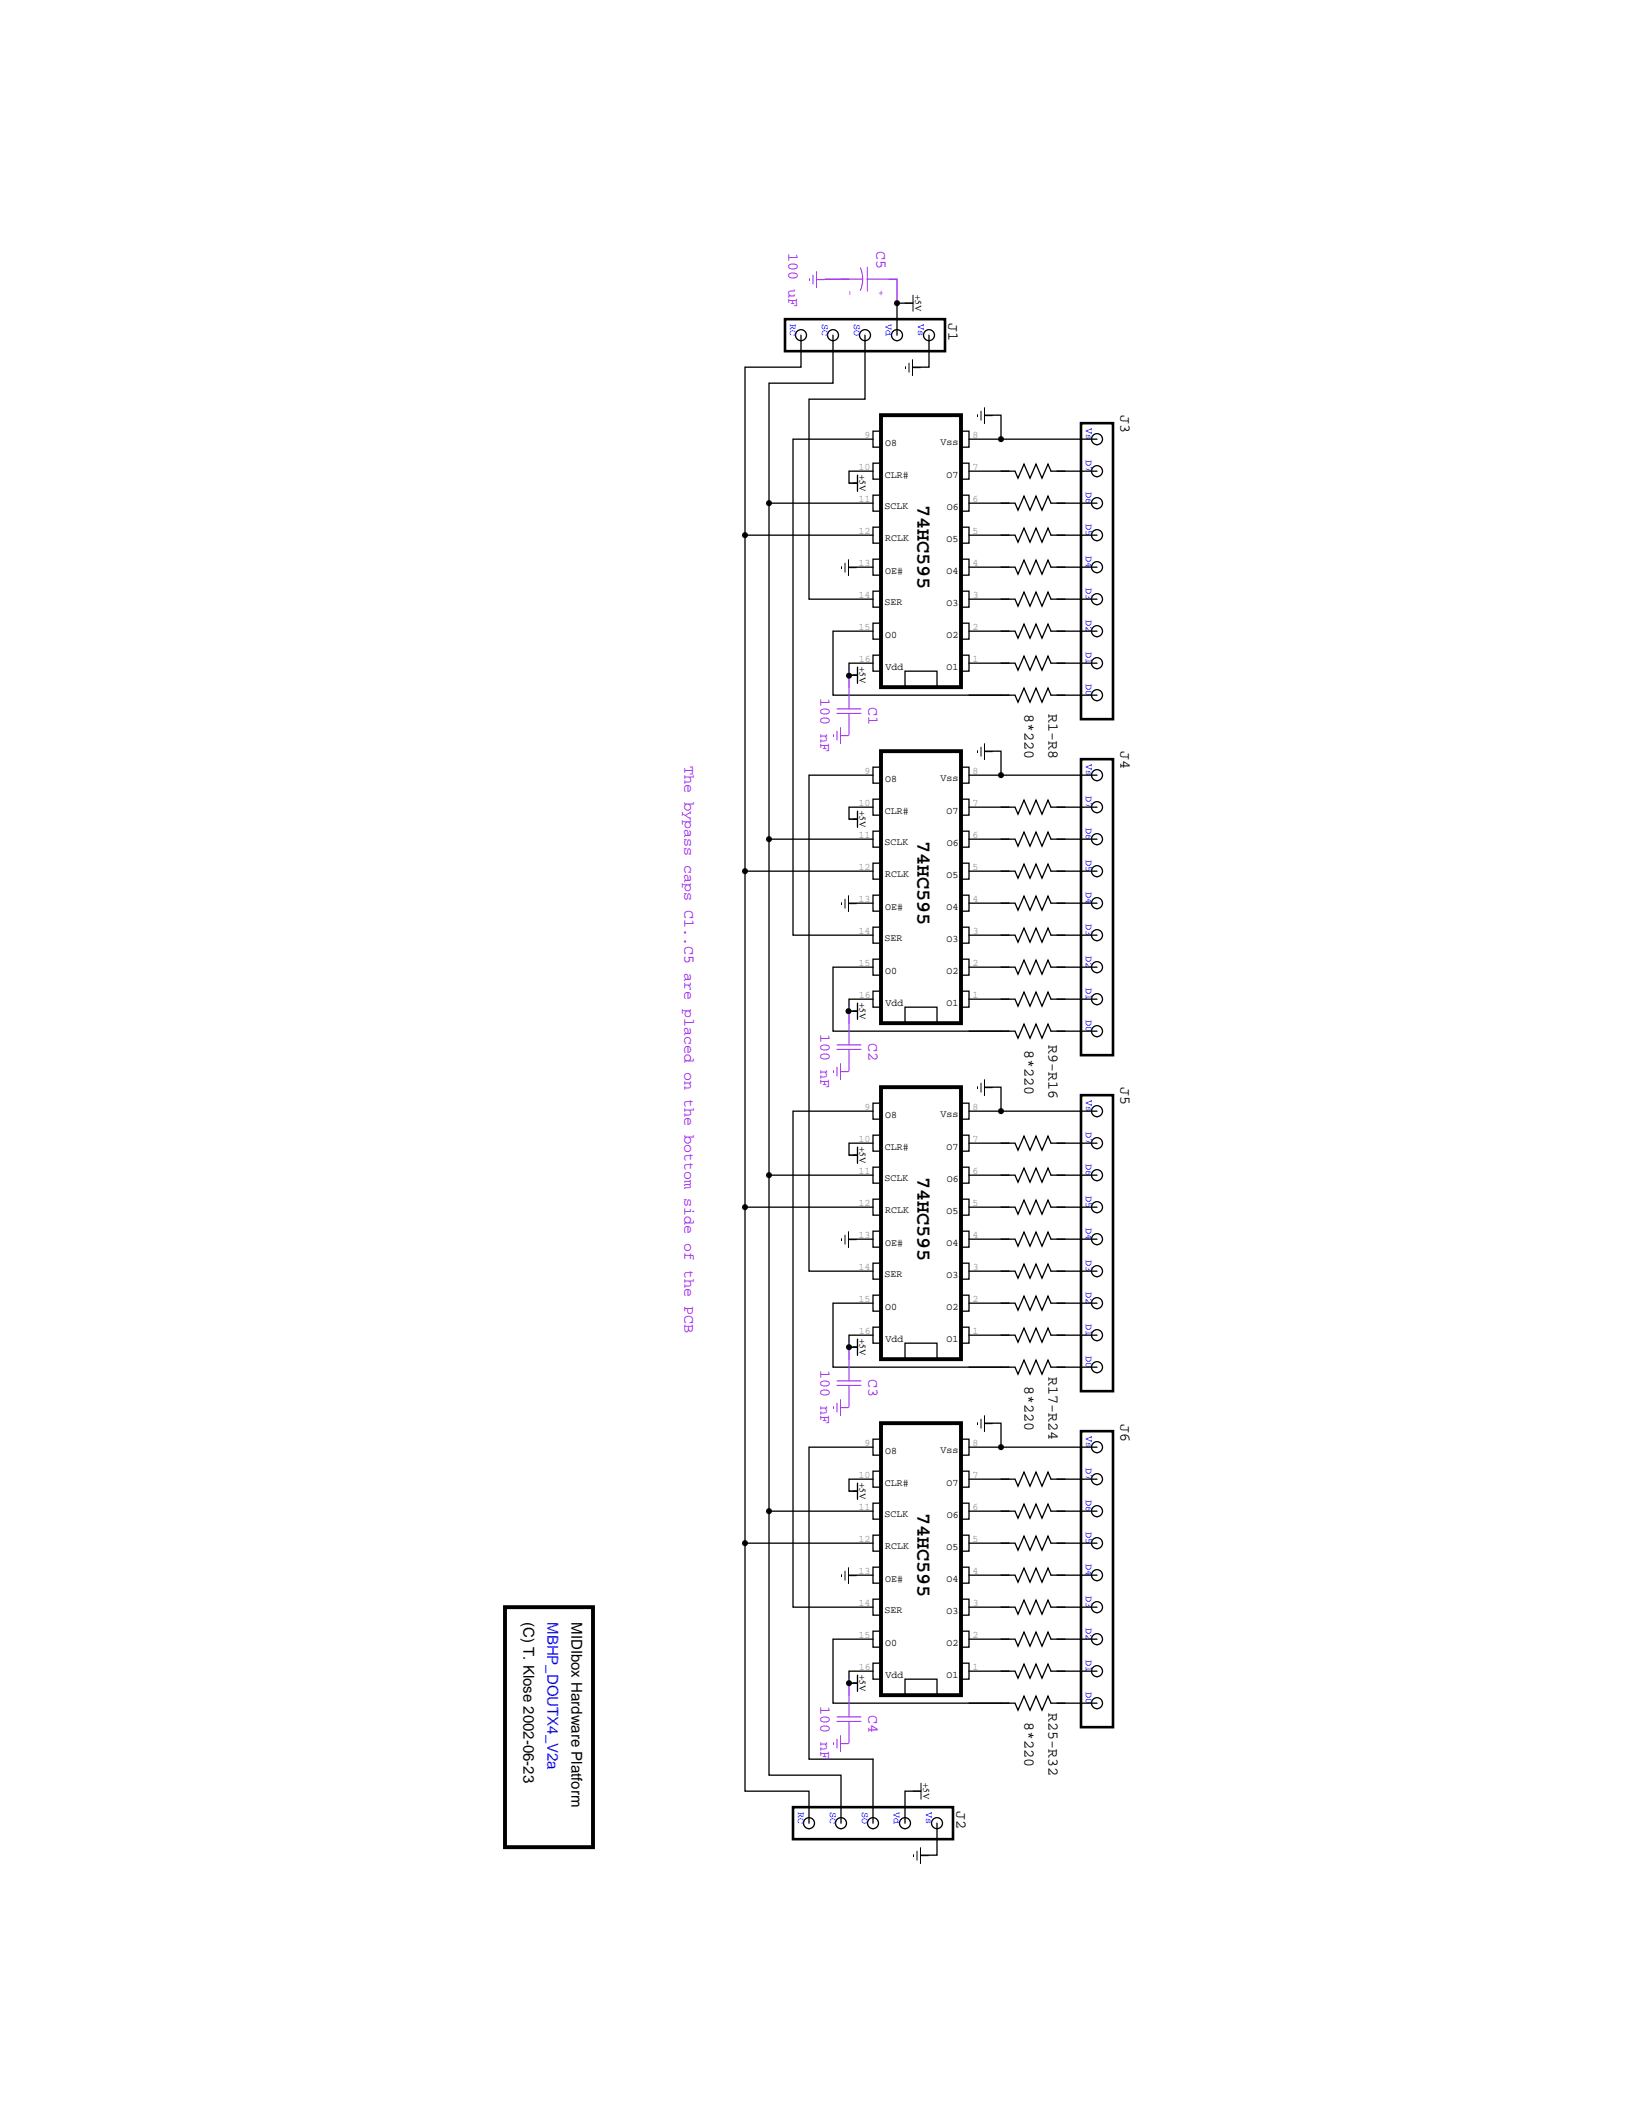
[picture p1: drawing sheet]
<svg xmlns="http://www.w3.org/2000/svg" width="216mm" height="279mm" viewBox="0 0 216 279" stroke-linecap="round" stroke-linejoin="round" font-family="sans-serif">
<g fill="none" stroke="#000" stroke-width=".17">
<path d="M106 44.3v4.3h-7.4v188.4h8.4v4.2M110.2 44.3v6.4h-8.5v184.1h9.6v6.4M114.4 44.3v8.5h-7.4v26.5h8.5M115.5 57h1v2.2h-1zM115.5 58.1h-10.6v65.6h10.6M120.8 40.1h-2.1v4.2M122.9 44.3v4.3h-2.1M127.1 57h1.1v2.2h-1.1zM128.2 58.1h16.9M130.3 54.9h2.1v3.2M98.6 70.8h16.9M101.7 66.6h13.8"/>
<path d="M112.3 75h3.2M112.9 63.9h.5M113.4 62.9v2.1M115.5 61.3h1v2.1h-1zM115.5 65.5h1v2.1h-1zM115.5 69.7h1v2.2h-1zM115.5 74h1v2.1h-1zM115.5 78.2h1v2.1h-1zM115.5 62.3h-3.2v1.6h1.1M127.1 61.3h1.1v2.1h-1.1zM127.1 65.5h1.1v2.1h-1.1zM127.1 69.7h1.1v2.2h-1.1z"/>
<path d="M127.1 78.2h1.1v2.1h-1.1zM127.1 74h1.1v2.1h-1.1zM128.2 62.3h6.1l.4 1 .8-1.9 .8 1.9 .8-1.9 .7 1.9 .8-1.9 .4 .9h6.1M128.2 66.6h6.1l.4 .9 .8-1.9 .8 1.9 .8-1.9 .7 1.9 .8-1.9 .4 1h6.1M128.2 70.8h6.1l.4 .9 .8-1.8 .8 1.8 .8-1.8 .7 1.8 .8-1.8 .4 .9h6.1M128.2 75h6.1l.4 1 .8-1.9 .8 1.9 .8-1.9 .7 1.9 .8-1.9 .4 .9h6.1M128.2 79.3h6.1l.4 .9 .8-1.9 .8 1.9 .8-1.9 .7 1.9 .8-1.9 .4 1h6.1M112.9 89.3h.5M113.4 88.3v2.1M115.5 82.4h1v2.2h-1zM115.5 86.7h1v2.1h-1zM115.5 83.5h-5.3v8.5h22.2"/>
<path d="M115.5 87.7h-3.2v1.6h1.1M119.7 88.8h4.3v2.1h-4.3zM127.1 82.4h1.1v2.2h-1.1zM127.1 86.7h1.1v2.1h-1.1zM128.2 83.5h6.1l.4 .9 .8-1.8 .8 1.8 .8-1.8 .7 1.8 .8-1.8 .4 .9h6.1M128.2 87.7h6.1l.4 1 .8-1.9 .8 1.9 .8-1.9 .7 1.9 .8-1.9 .4 .9h6.1M128.2 92h6.1l.4 .9 .8-1.9 .8 1.9 .8-1.9 .7 1.9 .8-1.9 .4 1h6.1M130.3 99.4h2.1v3.1M98.6 115.2h16.9M101.7 111h13.8M112.3 119.5h3.2M112.9 108.4h.5"/>
<path d="M113.4 107.3v2.1M115.5 105.7h1v2.1h-1zM115.5 110h1v2.1h-1zM115.5 114.2h1v2.1h-1zM115.5 118.4h1v2.1h-1zM115.5 101.5h1v2.1h-1zM115.5 106.8h-3.2v1.6h1.1M115.5 102.5h-8.5v65.7h8.5M127.1 105.7h1.1v2.1h-1.1zM127.1 110h1.1v2.1h-1.1zM127.1 114.2h1.1v2.1h-1.1zM127.1 118.4h1.1v2.1h-1.1z"/>
<path d="M127.1 101.5h1.1v2.1h-1.1zM128.2 106.8h6.1l.4 .9 .8-1.8 .8 1.8 .8-1.8 .7 1.8 .8-1.8 .4 .9h6.1M128.2 111h6.1l.4 .9 .8-1.8 .8 1.8 .8-1.8 .7 1.8 .8-1.8 .4 .9h6.1M128.2 115.2h6.1l.4 1 .8-1.9 .8 1.9 .8-1.9 .7 1.9 .8-1.9 .4 .9h6.1M128.2 119.5h6.1l.4 .9 .8-1.8 .8 1.8 .8-1.8 .7 1.8 .8-1.8 .4 .9h6.1M128.2 102.5h16.9M112.9 133.8h.5M113.4 132.7v2.1M115.5 122.7h1v2.1h-1zM115.5 126.9h1v2.1h-1zM115.5 131.1h1v2.1h-1zM115.5 132.2h-3.2v1.6h1.1"/>
<path d="M115.5 127.9h-5.3v8.5h22.2M119.7 133.2h4.3v2.2h-4.3zM127.1 126.9h1.1v2.1h-1.1zM127.1 122.7h1.1v2.1h-1.1zM127.1 131.1h1.1v2.1h-1.1zM128.2 123.7h6.1l.4 .9 .8-1.8 .8 1.8 .8-1.8 .7 1.8 .8-1.8 .4 .9h6.1M128.2 127.9h6.1l.4 1 .8-1.9 .8 1.9 .8-1.9 .7 1.9 .8-1.9 .4 .9h6.1M128.2 132.2h6.1l.4 .9 .8-1.8 .8 1.8 .8-1.8 .7 1.8 .8-1.8 .4 .9h6.1M128.2 136.4h6.1l.4 .9 .8-1.8 .8 1.8 .8-1.8 .7 1.8 .8-1.8 .4 .9h6.1M98.6 159.7h16.9M101.7 155.5h13.8M112.9 152.8h.5"/>
<path d="M113.4 151.8v2.1M115.5 150.2h1v2.1h-1zM115.5 154.4h1v2.1h-1zM115.5 158.6h1v2.2h-1zM115.5 145.9h1v2.2h-1zM115.5 151.2h-3.2v1.6h1.1M115.5 147h-10.6v65.6h10.6M127.1 150.2h1.1v2.1h-1.1zM127.1 154.4h1.1v2.1h-1.1zM127.1 158.6h1.1v2.2h-1.1zM127.1 145.9h1.1v2.2h-1.1zM128.2 151.2h6.1l.4 1 .8-1.9 .8 1.9 .8-1.9 .7 1.9 .8-1.9 .4 .9h6.1"/>
<path d="M128.2 155.5h6.1l.4 .9 .8-1.9 .8 1.9 .8-1.9 .7 1.9 .8-1.9 .4 1h6.1M128.2 159.7h6.1l.4 .9 .8-1.8 .8 1.8 .8-1.8 .7 1.8 .8-1.8 .4 .9h6.1M128.2 147h16.9M130.3 143.8h2.1v3.2M112.3 163.9h3.2M112.9 178.2h.5M113.4 177.2v2.1M115.5 162.9h1v2.1h-1zM115.5 167.1h1v2.1h-1zM115.5 171.3h1v2.2h-1zM115.5 175.6h1v2.1h-1zM115.5 176.6h-3.2v1.6h1.1"/>
<path d="M115.5 172.4h-5.3v8.5h22.2M119.7 177.7h4.3v2.1h-4.3zM127.1 171.3h1.1v2.2h-1.1zM127.1 167.1h1.1v2.1h-1.1zM127.1 162.9h1.1v2.1h-1.1zM127.1 175.6h1.1v2.1h-1.1zM128.2 163.9h6.1l.4 1 .8-1.9 .8 1.9 .8-1.9 .7 1.9 .8-1.9 .4 .9h6.1M128.2 168.2h6.1l.4 .9 .8-1.9 .8 1.9 .8-1.9 .7 1.9 .8-1.9 .4 1h6.1M128.2 172.4h6.1l.4 .9 .8-1.8 .8 1.8 .8-1.8 .7 1.8 .8-1.8 .4 .9h6.1M128.2 176.6h6.1l.4 1 .8-1.9 .8 1.9 .8-1.9 .7 1.9 .8-1.9 .4 .9h6.1M101.7 199.9h13.8M112.9 197.3h.5"/>
<path d="M113.4 196.2v2.1M115.5 194.6h1v2.1h-1zM115.5 198.9h1v2.1h-1zM115.5 190.4h1v2.1h-1zM115.5 195.7h-3.2v1.6h1.1M115.5 191.4h-8.5v41.3h8.5v8.5M127.1 194.6h1.1v2.1h-1.1zM127.1 198.9h1.1v2.1h-1.1zM127.1 190.4h1.1v2.1h-1.1zM128.2 180.9h6.1l.4 .9 .8-1.9 .8 1.9 .8-1.9 .7 1.9 .8-1.9 .4 1h6.1M128.2 195.7h6.1l.4 .9 .8-1.8 .8 1.8 .8-1.8 .7 1.8 .8-1.8 .4 .9h6.1M128.2 199.9h6.1l.4 .9 .8-1.8 .8 1.8 .8-1.8 .7 1.8 .8-1.8 .4 .9h6.1"/>
<path d="M128.2 191.4h16.9M130.3 188.3h2.1v3.1M98.6 204.1h16.9M112.3 208.4h3.2M115.5 203.1h1v2.1h-1zM115.5 207.3h1v2.1h-1zM115.5 211.6h1v2.1h-1zM115.5 215.8h1v2.1h-1zM115.5 216.8h-5.3v8.5h22.2M127.1 203.1h1.1v2.1h-1.1zM127.1 215.8h1.1v2.1h-1.1zM127.1 211.6h1.1v2.1h-1.1z"/>
<path d="M127.1 207.3h1.1v2.1h-1.1zM128.2 204.1h6.1l.4 1 .8-1.9 .8 1.9 .8-1.9 .7 1.9 .8-1.9 .4 .9h6.1M128.2 208.4h6.1l.4 .9 .8-1.8 .8 1.8 .8-1.8 .7 1.8 .8-1.8 .4 .9h6.1M128.2 212.6h6.1l.4 .9 .8-1.8 .8 1.8 .8-1.8 .7 1.8 .8-1.8 .4 .9h6.1M128.2 216.8h6.1l.4 1 .8-1.9 .8 1.9 .8-1.9 .7 1.9 .8-1.9 .4 .9h6.1M112.9 222.7h.5M113.4 221.6v2.1M115.5 220h1v2.1h-1zM115.5 221.1h-3.2v1.6h1.1M119.7 222.1h4.3v2.2h-4.3zM121.8 237h-2.1v4.2M127.1 220h1.1v2.1h-1.1z"/>
<path d="M128.2 221.1h6.1l.4 .9 .8-1.8 .8 1.8 .8-1.8 .7 1.8 .8-1.8 .4 .9h6.1M128.2 225.3h6.1l.4 .9 .8-1.8 .8 1.8 .8-1.8 .7 1.8 .8-1.8 .4 .9h6.1M124 241.2v4.2h-2.2"/>
<circle cx="106" cy="44.3" r=".73"/>
<circle cx="110.2" cy="44.3" r=".73"/>
<circle cx="114.4" cy="44.3" r=".73"/>
<circle cx="118.7" cy="44.3" r=".73"/>
<circle cx="122.9" cy="44.3" r=".73"/>
<circle cx="145.1" cy="58.1" r=".73"/>
<circle cx="145.1" cy="70.8" r=".73"/>
<circle cx="145.1" cy="62.3" r=".73"/>
<circle cx="145.1" cy="66.6" r=".73"/>
<circle cx="145.1" cy="75" r=".73"/>
<circle cx="145.1" cy="79.3" r=".73"/>
<circle cx="145.1" cy="87.7" r=".73"/>
<circle cx="145.1" cy="92" r=".73"/>
<circle cx="145.1" cy="83.5" r=".73"/>
<circle cx="145.1" cy="106.8" r=".73"/>
<circle cx="145.1" cy="111" r=".73"/>
<circle cx="145.1" cy="119.5" r=".73"/>
<circle cx="145.1" cy="115.2" r=".73"/>
<circle cx="145.1" cy="102.5" r=".73"/>
<circle cx="145.1" cy="123.7" r=".73"/>
<circle cx="145.1" cy="127.9" r=".73"/>
<circle cx="145.1" cy="136.4" r=".73"/>
<circle cx="145.1" cy="132.2" r=".73"/>
<circle cx="145.1" cy="159.7" r=".73"/>
<circle cx="145.1" cy="147" r=".73"/>
<circle cx="145.1" cy="155.5" r=".73"/>
<circle cx="145.1" cy="151.2" r=".73"/>
<circle cx="145.1" cy="168.2" r=".73"/>
<circle cx="145.1" cy="172.4" r=".73"/>
<circle cx="145.1" cy="176.6" r=".73"/>
<circle cx="145.1" cy="163.9" r=".73"/>
<circle cx="145.1" cy="191.4" r=".73"/>
<circle cx="145.1" cy="199.9" r=".73"/>
<circle cx="145.1" cy="180.9" r=".73"/>
<circle cx="145.1" cy="195.7" r=".73"/>
<circle cx="145.1" cy="204.1" r=".73"/>
<circle cx="145.1" cy="208.4" r=".73"/>
<circle cx="145.1" cy="212.6" r=".73"/>
<circle cx="145.1" cy="216.8" r=".73"/>
<circle cx="145.1" cy="225.3" r=".73"/>
<circle cx="145.1" cy="221.1" r=".73"/>
<circle cx="107" cy="241.2" r=".73"/>
<circle cx="111.3" cy="241.2" r=".73"/>
<circle cx="115.5" cy="241.2" r=".73"/>
<circle cx="119.7" cy="241.2" r=".73"/>
<circle cx="124" cy="241.2" r=".73"/>
</g>
<path d="M103.8 42.2h21.2v4.3h-21.2zM143 56h4.2v39.1h-4.2zM143 100.4h4.2v39.2h-4.2zM143 144.9h4.2v39.1h-4.2zM143 189.3h4.2v39.2h-4.2zM104.9 239.1h21.2v4.2h-21.2z" fill="none" stroke="#000" stroke-width=".34"/>
<g fill="none" stroke="#000" stroke-width=".13">
<path d="M120.8 39v2.2M119.7 40.1h1.1M119.8 48.5v.3M120.3 48v1.2M120.7 48.6h1.1M120.7 47.6v2.1M129.3 54.9v.2M129.8 54.4v1.2M130.2 55h1.1M130.2 53.9v2.1M111.3 75v.2M111.8 74.5v1.2"/>
<path d="M112.2 75.1h1.1M112.2 74v2.2M112.4 63.9h1M113.4 62.9v2.1M112.4 89.3h1M113.4 88.3v2.1M129.3 99.3v.3M129.8 98.8v1.2M130.2 98.4v2.1M130.2 99.4h1.1M111.3 119.4v.3M111.8 119v1.1"/>
<path d="M112.2 118.5v2.1M112.2 119.5h1.1M112.4 108.4h1M113.4 107.3v2.1M112.4 133.8h1M113.4 132.7v2.1M112.4 152.8h1M113.4 151.8v2.1M129.3 143.8v.2M129.8 143.3v1.2M130.2 142.8v2.1M130.2 143.9h1.1"/>
<path d="M111.3 163.9v.2M111.8 163.4v1.2M112.2 162.9v2.2M112.2 164h1.1M112.4 178.2h1M113.4 177.2v2.1M112.4 197.3h1M113.4 196.2v2.1M129.3 188.2v.3M129.8 187.7v1.2M130.2 187.3v2.1M130.2 188.3h1.1"/>
<path d="M111.3 208.3v.3M111.8 207.9v1.1M112.2 207.4v2.1M112.2 208.4h1.1M112.4 222.7h1M113.4 221.6v2.1M120.8 237h1M121.8 235.9v2.1M120.8 245.4v.2M121.3 244.9v1.2M121.8 245.5h1M121.8 244.4v2.1"/>
</g>
<path d="M116.5 54.9h10.6v36h-10.6zM116.5 99.4h10.6v36h-10.6zM116.5 143.8h10.6v36h-10.6zM116.5 188.3h10.6v36h-10.6zM66.8 212.6h11.6v31.8h-11.6z" fill="none" stroke="#000" stroke-width=".52"/>
<g fill="#000">
<circle cx="118.7" cy="40.1" r=".4"/>
<circle cx="132.4" cy="58.1" r=".4"/>
<circle cx="98.6" cy="70.8" r=".4"/>
<circle cx="101.7" cy="66.6" r=".4"/>
<circle cx="112.3" cy="89.4" r=".4"/>
<circle cx="98.6" cy="115.2" r=".4"/>
<circle cx="101.7" cy="111" r=".4"/>
<circle cx="132.4" cy="102.5" r=".4"/>
<circle cx="112.2" cy="133.8" r=".4"/>
<circle cx="98.6" cy="159.7" r=".4"/>
<circle cx="101.7" cy="155.5" r=".4"/>
<circle cx="132.4" cy="147" r=".4"/>
<circle cx="112.3" cy="178.2" r=".4"/>
<circle cx="101.7" cy="199.9" r=".4"/>
<circle cx="132.4" cy="191.4" r=".4"/>
<circle cx="98.6" cy="204.1" r=".4"/>
<circle cx="112.3" cy="222.7" r=".4"/>
</g>
<g fill="none" stroke="#9c1fef" stroke-width=".13">
<path d="M107.1 36.9v.2M107.6 36.4v1.2M108 37h1.1M108 35.9v2.2M111.3 36.9h2.8M113.8 35.4a3.7 3.7 0 0 1 0 3M114.7 36.9h2.9M114.7 35.3v3.2M110.3 97.2v.3M110.7 93.8h3.2M110.7 94.4h3.2M110.7 96.7v1.2"/>
<path d="M111.2 97.3h1M111.2 96.3v2.1M112.3 90.9v2.9M112.3 94.4v2.9M110.7 138.2h3.2M110.7 138.8h3.2M112.3 135.4v2.8M112.3 138.8v2.9M110.3 141.6v.3M110.7 141.2v1.2M111.2 140.7v2.1M111.2 141.8h1"/>
<path d="M112.3 179.8v2.9M110.3 186.1v.3M110.7 185.6v1.2M110.7 182.7h3.2M110.7 183.3h3.2M111.2 185.2v2.1M111.2 186.2h1M112.3 183.3v2.9M110.3 230.5v.3M110.7 230.1v1.2M110.7 227.1h3.2M110.7 227.7h3.2"/>
<path d="M111.2 229.6v2.1M111.2 230.7h1M112.3 224.3v2.8M112.3 227.7v2.9"/>
</g>
<path d="M109.1 36.9h3.2M117.6 36.9h1.1v3.2M112.3 88.8v2.1M112.3 133.2v2.2M112.3 177.7v2.1M112.3 222.1v2.2" fill="none" stroke="#9c1fef" stroke-width=".17"/>
<g font-size="2.6">
<text x="121.4" y="66.8" transform="rotate(90 121.4 66.8)">74HC595</text>
<text x="121.4" y="111.3" transform="rotate(90 121.4 111.3)">74HC595</text>
<text x="121.4" y="155.7" transform="rotate(90 121.4 155.7)">74HC595</text>
<text x="121.4" y="200.2" transform="rotate(90 121.4 200.2)">74HC595</text>
</g>
<g font-size="2" fill="#9c1fef">
<text x="104.3" y="33.5" transform="rotate(90 104.3 33.5)">100 uF</text>
<text x="116" y="33.3" transform="rotate(90 116 33.3)">C5</text>
<text x="108.5" y="92.4" transform="rotate(90 108.5 92.4)">100 nF</text>
<text x="114.9" y="93.6" transform="rotate(90 114.9 93.6)">C1</text>
<text x="90.5" y="101.3" transform="rotate(90 90.5 101.3)">The bypass caps C1..C5 are placed on the bottom side of the PCB</text>
<text x="108.5" y="136.8" transform="rotate(90 108.5 136.8)">100 nF</text>
<text x="114.9" y="138" transform="rotate(90 114.9 138)">C2</text>
<text x="108.5" y="181.3" transform="rotate(90 108.5 181.3)">100 nF</text>
<text x="114.9" y="182.5" transform="rotate(90 114.9 182.5)">C3</text>
<text x="108.5" y="225.7" transform="rotate(90 108.5 225.7)">100 nF</text>
<text x="114.9" y="226.9" transform="rotate(90 114.9 226.9)">C4</text>
</g>
<g font-size="2">
<text x="125.5" y="42.8" transform="rotate(90 125.5 42.8)">J1</text>
<text x="148.2" y="55" transform="rotate(90 148.2 55)">J3</text>
<text x="135.5" y="94.5" transform="rotate(90 135.5 94.5)">8*220</text>
<text x="138.7" y="94.4" transform="rotate(90 138.7 94.4)">R1-R8</text>
<text x="148.2" y="99.4" transform="rotate(90 148.2 99.4)">J4</text>
<text x="135.5" y="139" transform="rotate(90 135.5 139)">8*220</text>
<text x="138.7" y="138.3" transform="rotate(90 138.7 138.3)">R9-R16</text>
<text x="148.2" y="143.9" transform="rotate(90 148.2 143.9)">J5</text>
<text x="135.5" y="183.4" transform="rotate(90 135.5 183.4)">8*220</text>
<text x="138.7" y="182.1" transform="rotate(90 138.7 182.1)">R17-R24</text>
<text x="148.2" y="188.3" transform="rotate(90 148.2 188.3)">J6</text>
<text x="69.2" y="214.6" transform="rotate(90 69.2 214.6)">(C) T. Klose 2002-06-23</text>
<text x="75.6" y="214.6" transform="rotate(90 75.6 214.6)">MIDIbox Hardware Platform</text>
<text x="135.5" y="227.9" transform="rotate(90 135.5 227.9)">8*220</text>
<text x="138.7" y="226.6" transform="rotate(90 138.7 226.6)">R25-R32</text>
<text x="126.5" y="239.6" transform="rotate(90 126.5 239.6)">J2</text>
</g>
<text font-size="2" fill="#00f" x="72.4" y="214.6" transform="rotate(90 72.4 214.6)">MBHP_DOUTX4_V2a</text>
<g font-size="1.3" fill="#9c1fef">
<text x="112.1" y="38.3" transform="rotate(90 112.1 38.3)">-</text>
<text x="116.2" y="38.4" transform="rotate(90 116.2 38.4)">+</text>
</g>
<g font-size="1.3" fill="#00f">
<text x="104.5" y="42.8" transform="rotate(90 104.5 42.8)">RC</text>
<text x="108.8" y="42.8" transform="rotate(90 108.8 42.8)">SC</text>
<text x="113" y="42.8" transform="rotate(90 113 42.8)">SO</text>
<text x="117.2" y="42.8" transform="rotate(90 117.2 42.8)">Vd</text>
<text x="121.5" y="42.9" transform="rotate(90 121.5 42.9)">Vs</text>
<text x="143.7" y="56.6" transform="rotate(90 143.7 56.6)">Vs</text>
<text x="143.7" y="65.1" transform="rotate(90 143.7 65.1)">D6</text>
<text x="143.7" y="60.9" transform="rotate(90 143.7 60.9)">D7</text>
<text x="143.7" y="69.3" transform="rotate(90 143.7 69.3)">D5</text>
<text x="143.7" y="77.8" transform="rotate(90 143.7 77.8)">D3</text>
<text x="143.7" y="73.6" transform="rotate(90 143.7 73.6)">D4</text>
<text x="143.7" y="82" transform="rotate(90 143.7 82)">D2</text>
<text x="143.7" y="86.3" transform="rotate(90 143.7 86.3)">D1</text>
<text x="143.7" y="90.5" transform="rotate(90 143.7 90.5)">D0</text>
<text x="143.7" y="101.1" transform="rotate(90 143.7 101.1)">Vs</text>
<text x="143.7" y="105.3" transform="rotate(90 143.7 105.3)">D7</text>
<text x="143.7" y="109.6" transform="rotate(90 143.7 109.6)">D6</text>
<text x="143.7" y="113.8" transform="rotate(90 143.7 113.8)">D5</text>
<text x="143.7" y="118" transform="rotate(90 143.7 118)">D4</text>
<text x="143.7" y="122.3" transform="rotate(90 143.7 122.3)">D3</text>
<text x="143.7" y="126.5" transform="rotate(90 143.7 126.5)">D2</text>
<text x="143.7" y="130.7" transform="rotate(90 143.7 130.7)">D1</text>
<text x="143.7" y="135" transform="rotate(90 143.7 135)">D0</text>
<text x="143.7" y="149.8" transform="rotate(90 143.7 149.8)">D7</text>
<text x="143.7" y="145.5" transform="rotate(90 143.7 145.5)">Vs</text>
<text x="143.7" y="154" transform="rotate(90 143.7 154)">D6</text>
<text x="143.7" y="158.2" transform="rotate(90 143.7 158.2)">D5</text>
<text x="143.7" y="166.7" transform="rotate(90 143.7 166.7)">D3</text>
<text x="143.7" y="162.5" transform="rotate(90 143.7 162.5)">D4</text>
<text x="143.7" y="170.9" transform="rotate(90 143.7 170.9)">D2</text>
<text x="143.7" y="179.4" transform="rotate(90 143.7 179.4)">D0</text>
<text x="143.7" y="175.2" transform="rotate(90 143.7 175.2)">D1</text>
<text x="143.7" y="190" transform="rotate(90 143.7 190)">Vs</text>
<text x="143.7" y="194.2" transform="rotate(90 143.7 194.2)">D7</text>
<text x="143.7" y="198.5" transform="rotate(90 143.7 198.5)">D6</text>
<text x="143.7" y="202.7" transform="rotate(90 143.7 202.7)">D5</text>
<text x="143.7" y="206.9" transform="rotate(90 143.7 206.9)">D4</text>
<text x="143.7" y="211.2" transform="rotate(90 143.7 211.2)">D3</text>
<text x="143.7" y="215.4" transform="rotate(90 143.7 215.4)">D2</text>
<text x="143.7" y="219.6" transform="rotate(90 143.7 219.6)">D1</text>
<text x="143.7" y="223.9" transform="rotate(90 143.7 223.9)">D0</text>
<text x="105.6" y="239.7" transform="rotate(90 105.6 239.7)">RC</text>
<text x="109.8" y="239.7" transform="rotate(90 109.8 239.7)">SC</text>
<text x="114.1" y="239.7" transform="rotate(90 114.1 239.7)">SO</text>
<text x="118.3" y="239.7" transform="rotate(90 118.3 239.7)">Vd</text>
<text x="122.5" y="239.7" transform="rotate(90 122.5 239.7)">Vs</text>
</g>
<g font-size="1.3" fill="#9c9a9c">
<text x="114.4" y="57.9">9</text>
<text x="128.6" y="57.9">8</text>
<text x="113.6" y="62.1">10</text>
<text x="128.6" y="62.1">7</text>
<text x="113.6" y="70.6">12</text>
<text x="113.6" y="66.4">11</text>
<text x="128.7" y="70.6">5</text>
<text x="128.7" y="66.4">6</text>
<text x="113.6" y="74.8">13</text>
<text x="128.6" y="74.8">4</text>
<text x="113.6" y="83.3">15</text>
<text x="113.6" y="79.1">14</text>
<text x="128.7" y="83.3">2</text>
<text x="128.7" y="79.1">3</text>
<text x="113.6" y="87.5">16</text>
<text x="128.6" y="87.5">1</text>
<text x="113.6" y="106.6">10</text>
<text x="114.4" y="102.4">9</text>
<text x="128.6" y="102.4">8</text>
<text x="128.6" y="106.6">7</text>
<text x="113.6" y="110.8">11</text>
<text x="128.7" y="110.8">6</text>
<text x="113.6" y="119.3">13</text>
<text x="113.6" y="115.1">12</text>
<text x="128.6" y="119.3">4</text>
<text x="128.7" y="115.1">5</text>
<text x="113.6" y="123.5">14</text>
<text x="128.7" y="123.5">3</text>
<text x="113.6" y="127.8">15</text>
<text x="113.6" y="132">16</text>
<text x="128.6" y="132">1</text>
<text x="128.7" y="127.8">2</text>
<text x="114.4" y="146.8">9</text>
<text x="128.6" y="146.8">8</text>
<text x="113.6" y="151">10</text>
<text x="113.6" y="155.3">11</text>
<text x="128.6" y="151">7</text>
<text x="128.7" y="155.3">6</text>
<text x="113.6" y="159.5">12</text>
<text x="128.7" y="159.5">5</text>
<text x="113.6" y="163.7">13</text>
<text x="113.6" y="168">14</text>
<text x="128.6" y="163.7">4</text>
<text x="128.7" y="168">3</text>
<text x="113.6" y="172.2">15</text>
<text x="128.7" y="172.2">2</text>
<text x="113.6" y="176.4">16</text>
<text x="128.6" y="176.4">1</text>
<text x="114.4" y="191.3">9</text>
<text x="128.6" y="191.3">8</text>
<text x="113.6" y="195.5">10</text>
<text x="128.6" y="195.5">7</text>
<text x="113.6" y="204">12</text>
<text x="113.6" y="199.7">11</text>
<text x="128.7" y="204">5</text>
<text x="128.7" y="199.7">6</text>
<text x="113.6" y="208.2">13</text>
<text x="128.6" y="208.2">4</text>
<text x="113.6" y="212.4">14</text>
<text x="128.7" y="212.4">3</text>
<text x="113.6" y="216.7">15</text>
<text x="113.6" y="220.9">16</text>
<text x="128.6" y="220.9">1</text>
<text x="128.7" y="216.7">2</text>
</g>
<g font-size="1.3">
<text x="117.1" y="59">O8</text>
<text x="124.4" y="58.9">Vss</text>
<text x="117.1" y="63.2">CLR#</text>
<text x="125.2" y="63.2">O7</text>
<text x="117" y="67.4">SCLK</text>
<text x="117.1" y="71.6">RCLK</text>
<text x="125.2" y="71.7">O5</text>
<text x="125.2" y="67.4">O6</text>
<text x="117.1" y="75.9">OE#</text>
<text x="125.2" y="75.9">O4</text>
<text x="117" y="80.1">SER</text>
<text x="125.2" y="80.1">O3</text>
<text x="117.1" y="84.4">O0</text>
<text x="117.1" y="88.6">Vdd</text>
<text x="125.2" y="84.4">O2</text>
<text x="125.2" y="88.6">O1</text>
<text x="117.1" y="107.7">CLR#</text>
<text x="117.1" y="103.4">O8</text>
<text x="124.4" y="103.4">Vss</text>
<text x="125.2" y="107.7">O7</text>
<text x="117" y="111.8">SCLK</text>
<text x="125.2" y="111.9">O6</text>
<text x="117.1" y="116.1">RCLK</text>
<text x="125.2" y="116.1">O5</text>
<text x="117" y="124.5">SER</text>
<text x="117.1" y="120.4">OE#</text>
<text x="125.2" y="124.6">O3</text>
<text x="125.2" y="120.4">O4</text>
<text x="117.1" y="128.8">O0</text>
<text x="125.2" y="128.8">O2</text>
<text x="117.1" y="133.1">Vdd</text>
<text x="125.2" y="133">O1</text>
<text x="117.1" y="147.9">O8</text>
<text x="124.4" y="147.8">Vss</text>
<text x="117.1" y="152.1">CLR#</text>
<text x="125.2" y="152.1">O7</text>
<text x="117" y="156.3">SCLK</text>
<text x="117.1" y="160.5">RCLK</text>
<text x="125.2" y="160.6">O5</text>
<text x="125.2" y="156.3">O6</text>
<text x="117.1" y="164.8">OE#</text>
<text x="125.2" y="164.8">O4</text>
<text x="117" y="169">SER</text>
<text x="117.1" y="173.3">O0</text>
<text x="125.2" y="173.3">O2</text>
<text x="125.2" y="169">O3</text>
<text x="117.1" y="177.5">Vdd</text>
<text x="125.2" y="177.5">O1</text>
<text x="117.1" y="196.6">CLR#</text>
<text x="117.1" y="192.3">O8</text>
<text x="124.4" y="192.3">Vss</text>
<text x="125.2" y="196.6">O7</text>
<text x="117" y="200.7">SCLK</text>
<text x="125.2" y="200.8">O6</text>
<text x="117.1" y="205">RCLK</text>
<text x="117.1" y="209.3">OE#</text>
<text x="125.2" y="205">O5</text>
<text x="125.2" y="209.3">O4</text>
<text x="117" y="213.4">SER</text>
<text x="125.2" y="213.5">O3</text>
<text x="117.1" y="217.7">O0</text>
<text x="117.1" y="222">Vdd</text>
<text x="125.2" y="217.7">O2</text>
<text x="125.2" y="221.9">O1</text>
</g>
<g font-size="1.2">
<text x="121" y="39.1" transform="rotate(90 121 39.1)">+5V</text>
<text x="113.7" y="62.9" transform="rotate(90 113.7 62.9)">+5V</text>
<text x="113.7" y="88.3" transform="rotate(90 113.7 88.3)">+5V</text>
<text x="113.7" y="107.3" transform="rotate(90 113.7 107.3)">+5V</text>
<text x="113.7" y="132.7" transform="rotate(90 113.7 132.7)">+5V</text>
<text x="113.7" y="151.8" transform="rotate(90 113.7 151.8)">+5V</text>
<text x="113.7" y="177.2" transform="rotate(90 113.7 177.2)">+5V</text>
<text x="113.7" y="196.2" transform="rotate(90 113.7 196.2)">+5V</text>
<text x="113.7" y="221.6" transform="rotate(90 113.7 221.6)">+5V</text>
<text x="122.1" y="235.9" transform="rotate(90 122.1 235.9)">+5V</text>
</g>
</svg>
